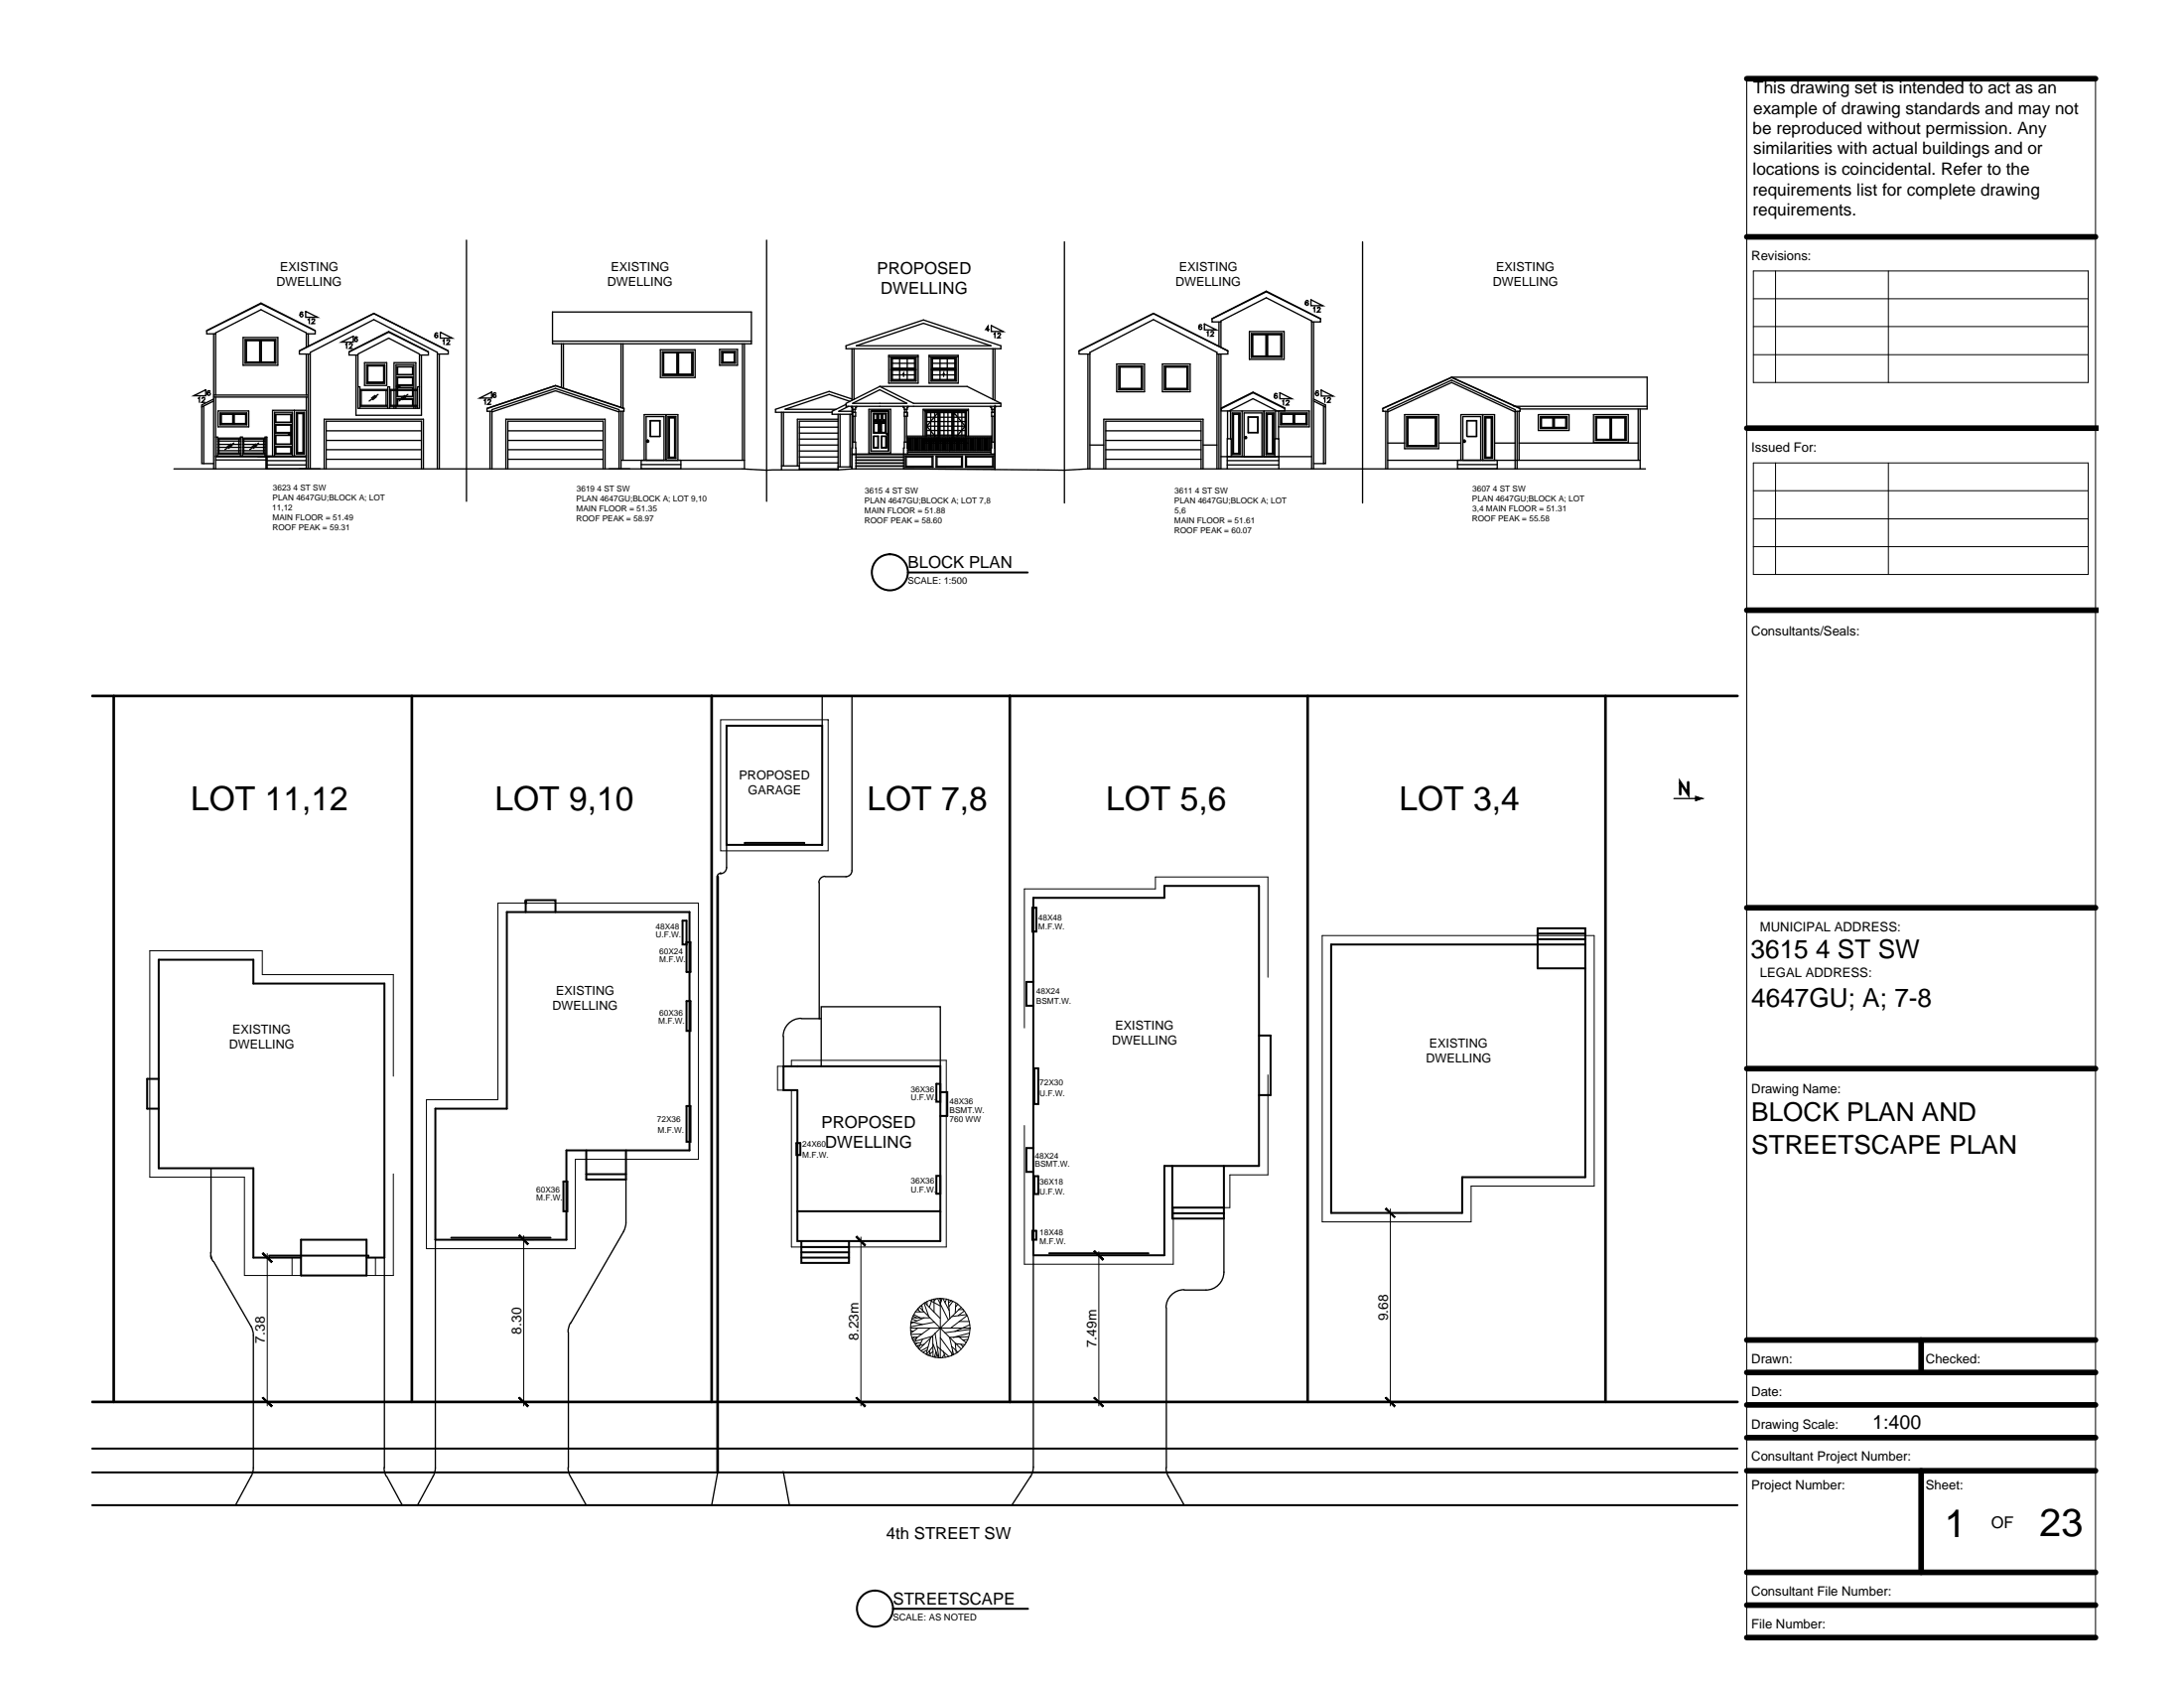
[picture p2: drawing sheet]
<svg xmlns="http://www.w3.org/2000/svg" width="279mm" height="216mm" viewBox="0 0 279 216" stroke-linecap="round" stroke-linejoin="round" font-family="sans-serif">
<!-- layer: Hatch Detail -->
<g fill="none" stroke="#000" stroke-width=".17">
<path d="M38.7 40l-.1-.1a.3 .3 0 0 0-.2 .3 .3 .3 0 0 0 .3 .3 .2 .2 0 0 0 0-.3 .2 .2 0 0 0-.3 .1M39.1 39.8l1.5 .8h-1.5zM59.7 30.7v33.4M70.7 39.9h25.4v4.1h-25.4zM98.1 30.7v33.4M136.2 30.9v33.4M167.4 38.6l-.2-.2a.33 .33 0 0 0-.2 .3 .33 .33 0 0 0 .2 .4 .2 .2 0 0 0 .2-.2 .2 .2 0 0 0-.2-.2 .2 .2 0 0 0-.2 .1M167.7 38.3l1.5 .8h-1.5zM168 39.4l.2-.1v.6M168.6 39.4l.2-.1 .1 .2-.4 .4h.4M174.3 30.9v33.4M22.3 60h72.7l3.1 .1h9.1"/>
<path d="M24.8 50.6l1.5-.7v.7zM25.3 51l.2-.2v.7M25.8 52.1v7.2h1.5M25.9 51l.1-.2 .2 .1v.2l-.4 .4h.4M26.1 51.9v7.4M26.4 42.3l7-3.5 6.9 3.5M26.9 50.1l-.1-.1-.3 .1v.4h.3l.1-.1-.1-.2h-.1l-.2 .2M27.3 51l-1.5 .8v.3M27.3 42.7v17.3M27.3 51.3l-1.5 .8M27.3 50.8h12.1M27.3 50.5h12.1"/>
<path d="M27.6 42.7h-1.2v-.4l7-3.5 6.9 3.5v.4h-1.1M27.6 58.4h6.4M27.6 50.8v9.2M27.6 58.3h6.4M27.6 58.8h6.4M27.6 55.9h.2v2.4M27.8 56.8h3M27.8 57.9h3M27.8 58.1h3M27.8 56h3M27.8 56.4h3M27.8 57.2h3"/>
<path d="M27.8 57.6h3M27.8 56.2h3M27.9 52.6h3.9v2h-3.9zM28 56.2v1.7M28.1 52.8h3.5v1.5h-3.5zM28.3 52.9h1.5v1.3h-1.5zM29.5 56.8l-.4 .3M29.7 57l-.5 .3M29.8 53h-1.5v1.2h1.5M29.9 52.9h1.5v1.3h-1.5zM29.9 56.7l-1.1 .8M30.6 56.2v1.7"/>
<path d="M30.8 58.3v-2.4h.2v2.4M31 56.8h2.9M31 57.9h2.9M31 58.1h2.9M31 56h2.9M31 56.4h2.9M31 57.2h2.9M31 57.6h2.9M31 56.2h2.9M31.1 43.2h4.4v3.5h-4.4zM31.2 56.2v1.7M31.4 43.4h3.9v3.1h-3.9z"/>
<path d="M31.4 53h-1.4v1.2h1.4M31.5 43.5h1.8v2.8h-1.8zM31.5 43.5v2.8h1.7v-2.8M32.7 56.8l-.5 .3M32.9 57l-.5 .3M33.1 56.7l-1.2 .8M33.4 43.5h1.8v2.8h-1.8zM33.4 43.5v2.8h1.7v-2.8M33.7 56.2v1.7M33.9 58.3v-2.4h.2v4.1M34 55.9v4.1M34.1 58.4h5.1v1.6h-5.1z"/>
<path d="M34.1 58.9h5.1M34.1 59.5h5.1M34.1 58.3h5.1M35.1 58.3v-5.6h2.3v5.6M35.2 53h2.1v1h-2.1zM35.2 54.3h2.1v1.1h-2.1zM35.2 55.7h2.1v1.1h-2.1zM35.2 57.1h2.1v1h-2.1zM35.3 53h1.9v1h-1.9zM35.3 54.4h1.9v.9h-1.9zM35.3 57.2h1.9v.8h-1.9zM35.3 55.7h1.9v1.1h-1.9z"/>
<path d="M37.3 55.5h-.4v.1h.4M37.7 52.5h-2.8v5.8M37.7 52.5v5.8M37.7 52.5h1.5M37.9 52.7h1v5.4h-1zM38 52.9h.8v5h-.8zM38 52.9h.8v5h-.8M38.3 44.9l9.5-4.8 9.5 4.8M39.2 44.4v-1.8l-5.8-3-5.8 3v7.9M39.2 45.3v5.2M39.2 50.8v9.2M39.4 40.9l.2-.1v.6"/>
<path d="M39.4 42.7v1.6M39.4 45.3v14.7M39.7 45.3h-1.4v-.4l9.5-4.8 9.5 4.8v.4h-1.3M39.7 60v-14.9l8.1-4.2 8.2 4.2v14.9M39.9 40.9v-.1h.3v.2l-.3 .4h.4M41.5 60v-6.4h12.7v6.4M41.7 60v-6.1h12.2v6.1M41.7 55.1h12.2M41.7 56.3h12.2M41.7 57.5h12.2M41.7 58.7h12.2M43.7 43.8l1.5-.8v.8z"/>
<path d="M44.2 44.1l.2-.2v.7M44.6 45l5.1-2.6 5.1 2.6M44.7 44.1l.1-.2 .3 .2-.4 .5h.4M45.5 45.4v7.7h8.4v-7.7M45.7 43.2l-.1-.1a.3 .3 0 0 0-.3 .3 .3 .3 0 0 0 .4 .3 .2 .2 0 0 0 0-.4 .2 .2 0 0 0-.3 .2M45.8 45.4h-1.2v-.4l5.1-2.5 5.1 2.5v.4h-1.1M45.8 45.3l3.9-2 4 2v6.9h-7.9zM45.8 49.5h.2v2.7M46 52h3.6M46 51.8h3.6M46 49.9h3.6M46 49.8h3.6"/>
<path d="M46.2 49.9v1.9M46.6 46.4h2.9v2.9h-2.9zM46.9 46.6h2.3v2.5h-2.3zM47 46.8h2.1v2.1h-2.1zM47.1 46.8h2v2.1h-2zM48 50.6l-.5 .3M48.2 50.7l-.5 .4M48.4 50.4l-1.2 .9M49.4 49.9v1.9M49.6 52.2v-2.7h.3v2.7M49.9 52h3.5M49.9 51.8h3.5"/>
<path d="M49.9 49.9h3.5M49.9 49.8h3.5M50 49.9v1.9M50.4 49.8v-3.4h2.8v3.4M50.4 49.9v1.9M50.4 52v.2M50.7 49.8v-3.2h2.2v3.2M50.7 49.9v1.9M50.7 52v.2M50.8 49.4h.4v.1h-.4M50.8 46.9h2v1h-2zM50.8 48.2h2v1.1h-2z"/>
<path d="M50.8 49.8v-.2h2v.2M50.8 49.9v.8h2v-.8M50.8 51.8v-.8h2v.8M50.9 48.3h1.9v.9h-1.9zM50.9 46.9h1.9v1h-1.9zM50.9 49.8v-.2h1.9v.2M50.9 49.9v.8h1.9v-.8M50.9 51.8v-.7h1.9v.7M51.8 50.6l-.5 .3M52 50.7l-.5 .4M52.2 50.4l-1.2 .9M52.9 49.9v1.9"/>
<path d="M52.9 52v.2M53.2 49.9v2.3M53.7 49.5h-.3v2.7M56 42.7l-.1-.1a.36 .36 0 0 0-.1 .6 .19 .19 0 0 0 .2-.2 .19 .19 0 0 0-.1-.2 .19 .19 0 0 0-.2 .2M56.2 45.3v14.7M56.3 42.5l1.6 .8h-1.6zM56.7 43.6l.1-.1v.6M57.2 43.6v-.1h.3v.1l-.4 .5h.5M61.4 50.9l1.5-.7v.7zM61.9 51.2l.2-.1v.6M62.3 52.2l8.8-2.9 8.7 2.9v.4h-.6v-.2l-8.1-2.7-8.2 2.7v.2h-.6zM62.3 52.3l8.8-3 8.7 3"/>
<path d="M62.4 51.3a.18 .18 0 0 1 .3-.2 .18 .18 0 0 1 0 .3l-.3 .3h.4M62.7 52.6v7.4M62.9 60v-7.3l8.2-2.7 8.1 2.7v7.3M63.4 50.3l-.1-.1a.3 .3 0 0 0-.2 .3 .3 .3 0 0 0 .2 .3l.1-.1v-.2h-.3v.2M64.7 60v-6.4h12.7v6.4M65 60v-6.1h12.2v6.1M65 55.1h12.2M65 56.3h12.2M65 57.5h12.2M65 58.7h12.2M70.7 43.6h25.4M71.8 44v5.6"/>
<path d="M72.1 44v5.6M79.4 44v8.1M79.4 52.6v7.4M79.4 58.9h15.8M79.7 44v8.2M79.7 52.6v6.3M82 58.9v1.1h5.1v-1.1M82 59.4h5.1M82.4 58.9v-5.9h4.3v5.9M82.7 58.9v-5.6h2.2v5.6M83.2 53.8h1.2v2h-1.2zM83.2 55.8v-2h1.2v2"/>
<path d="M84.5 44.7h4.4v3.6h-4.4zM84.7 45h4v3h-4zM84.9 45.1h1.7v2.8h-1.7zM84.9 45.1v2.8h1.7v-2.8M85.2 53v5.9M85.5 53.3h1v5.3h-1zM85.6 53.4h.7v5.1h-.7zM85.6 58.5v-5h.7v5M86.8 45.1h1.7v2.8h-1.7zM86.8 45.1v2.8h1.7v-2.8M92.1 44.7h2.2v2h-2.2zM92.3 44.9h1.8v1.6h-1.8z"/>
<path d="M92.4 45.1h1.6v1.2h-1.6zM92.5 45.1h1.4v1.2h-1.4zM95 44v14.9M95.2 44v16M100 59.6h2.3M100 52.7v7.4M100.2 52.7v6.9M102.3 60h4.9M102.3 56.9h4.9M102.3 55.4h4.9M102.3 56.2h4.9M102.3 54.6h4.9"/>
<path d="M102.3 57.7h4.9M102.3 58.4h4.9M102.3 59.2h4.9M107.2 53.9h-4.9v6.2M107.2 53.6h-5.2v6M107.2 53v7.1M107.2 59.7h1.8M107.5 53v6.7M108.2 51.6l4.4-2.2h11.1l4.3 2.2v.4h-19.8zM108.2 44.2l9.9-3.3 9.9 3.3v.4h-19.8zM108.2 51.7l-1.7 .9v.4h2.5M108.6 52l-1.3 .6h1.7"/>
<path d="M108.7 51.3l-2.6-.9-5.7 2h6.6M108.7 53v6.7M109 52v8M109 60h18.3M109 58.2h18.3M109 51l-2.9-.9-6.9 2.3v.3h7.3M109 58.1h18.3M109 57.3h.1v-.8h.4v1.6M109 60l-1.8 .1M109 44.6v6.6M109.1 52.7h.4v.5h-.4zM109.1 51.6l3.5-1.7 3.4 1.7z"/>
<path d="M109.1 52.4v.3M109.1 53.2v3.3M109.2 44.6v6.5M109.4 52.4v.3M109.4 53.2v3.3M109.5 58.9h6.1M109.5 58.5h6.1M109.5 58.8h6.1M109.5 58.4h6.1M109.5 59.2h6.1M109.5 59.6h6.1M109.5 58.2v1.8"/>
<path d="M109.5 59.3h6.1M109.5 44.2l8.6-2.9 8.7 2.9zM109.6 52l-.1 .1v.3h-.4v-.3h-.1M111.2 52.4h2.7v5.5h-2.7zM111.4 52.5h2.3M111.4 57.7v-5.1h2.3v5.1v-5.1h-2.3v5.1h2.3M111.7 52.9h1.7v2.5h-1.7zM111.7 55.8h.7v1.5h-.7zM111.8 55.8h.5v1.4h-.5zM111.8 52.9h.4v1h-.2v-.2h.2h-.4h.2v.2h-.2zM112.2 52.9h.5v1.4h-.3v-1.4v1h-.2zM112.4 54.3h.3v.6h-.3z"/>
<path d="M112.4 54.1h.3zM112.4 53.7h.3zM112.6 53.7v.4v-.4M112.6 49.4l4.3 2.2h11.1M112.6 54.1v.2M112.6 54.3v.6M112.6 55v.3M112.8 53.9h.5v-1h-.5v2.4h.5h-1.5h.9v-.3h-.3v.3v-1.3h-.2v.1h.2h-.6h.4v-.1h-.4v1.3M112.8 54.1h.5zM112.8 54h.5v1.3v-2.4h-1.5v2.4M112.8 55.8h.5v1.4h-.5zM112.9 53.7h.4z"/>
<path d="M112.9 52.9v1zM112.9 54v.1M113.1 53.7v.2v-.2M113.4 57.3v-1.5v1.5M113.4 55.8h-.6v1.5h.6M113.5 55.6h.1M113.7 45.5h3.8v3.5h-3.8zM113.7 45.6h3.8M113.9 45.7h3.3v3.1h-3.3zM113.9 47.3h3.3M114.1 45.8h3v1.3h-3zM114.1 47.3v1.3h3v-1.3"/>
<path d="M114.2 46.5h2.8M114.2 47.9h2.8M114.2 45.9h2.8v1.2h-2.8zM114.2 47.4h2.8v1.1h-2.8zM115.1 45.9v1.2M115.1 47.4v1.1M115.5 47.9l.1-.2v.5M115.6 52v.1h.1v.3h.4v-.3l.1-.1M115.6 47.7v.2M115.7 52.7h.4v.5h-.4zM115.7 52.4v.3M115.7 53.2v3.3"/>
<path d="M115.8 58.3h3.6v1.5h-3.6zM115.9 58.4h3.3v1.2h-3.3zM116 55.8h10.9M116 56h10.9M116 52.4v.3M116 53.2v3.3M116.1 56.5h-.4v.8h-.1v2.7l20.6 .1 3-.1M116.1 56v2.1M116.1 45.9v1.2M116.1 47.4v1.1M116.1 57.6h10.7M116.1 57.9h10.7"/>
<path d="M116.1 56v1.6M116.3 56v1.6M116.4 56v1.6M116.5 56v1.6M116.6 56v1.6M116.7 56v1.6M116.8 56v1.6M117 56v1.6M117.2 56v1.6M117.3 56v1.6M117.4 56v1.6M117.5 56v1.6"/>
<path d="M117.6 56v1.6M117.7 56v1.6M117.8 56v1.6M117.9 56v1.6M118.1 56v1.6M118.1 55.8v-3.4h5.8v3.4M118.2 56.7h.1M118.2 56v1.6M118.2 52.5h5.6M118.3 56v1.6M118.3 55.8v-3.2h5.3v3.2M118.4 56.4h.1"/>
<path d="M118.4 56.7h.1M118.4 56v1.6M118.5 55.8v-3.1h1.5v3.1M118.5 56v.3M118.5 56v1.6M118.6 53.4h1.4M118.6 55.7h1.4M118.6 55.1h1.4M118.6 54.5h1.4M118.6 53.9h1.4M118.6 56.4h.1M118.6 56.7h.1"/>
<path d="M118.6 56v1.6M118.6 56.3h.1M118.6 56.2h.1M118.7 56v1.6M118.8 56.4h.1M118.8 56.7h.1M118.8 56v1.6M118.8 56.3h.1M118.8 56.2h.1M118.9 45.5h3.7v3.5h-3.7zM118.9 45.6h3.7M118.9 56v1.6"/>
<path d="M119.1 56.4h.1M119.1 56.7h.1M119.1 52.8v3M119.1 56v1.6M119.1 56.3h.1M119.1 56.2h.1M119.1 45.7h3.2v3.1h-3.2zM119.1 47.3h3.2M119.2 56v1.6M119.2 45.8h3v1.3h-3zM119.2 47.3v1.3h3v-1.3M119.3 46.5h2.9"/>
<path d="M119.3 56.4h.1M119.3 47.9h2.9M119.3 56.7h.1M119.3 45.9h2.9v1.2h-2.9zM119.3 47.4h2.9v1.1h-2.9zM119.3 56v1.6M119.3 56.3h.1M119.3 56.2h.1M119.4 56v1.6M119.5 56.4h.1M119.5 56.7h.1M119.5 56v1.6"/>
<path d="M119.5 56.3h.1M119.5 56.2h.1M119.6 52.8v3M119.6 56v.2M119.6 56v1.6M119.7 56.4h.1M119.7 56.7h.1M119.7 56v1.6M119.7 56.3h.1M119.7 56.2h.1M119.7 58.3h3.4v1.5h-3.4zM119.8 56v1.6"/>
<path d="M119.9 58.4h3.1v1.2h-3.1zM120 56.4h.1M120 56.7h.1M120 56v1.6M120 56.2h.1M120 52.8h-1.4v3M120 52.8l-1.4 1.7 1 1.3M120 52.8v3M120 56v.2M120 56v.3M120.1 56v1.6M120.2 55.8v-3.1h1.6v3.1"/>
<path d="M120.2 56.4h.1M120.2 56.7h.1M120.2 56v1.6M120.2 56.3h.1M120.3 53.4h1.5M120.3 55.7h1.5M120.3 55.1h1.5M120.3 45.9v1.2M120.3 47.4v1.1M120.3 55.8v-3h1.5v3M120.3 56v.2M120.3 54.5h1.5"/>
<path d="M120.3 53.9h1.5M120.3 56v1.6M120.4 56.4h.1M120.4 56.7h.1M120.4 56v1.6M120.4 56.3h.1M120.4 56.2h.1M120.5 56v1.6M120.6 56.4h.1M120.6 56.7h.1M120.6 56v1.6M120.6 56.3h.1"/>
<path d="M120.6 56.2h.1M120.7 47.9v-.2v.5M120.7 56v1.6M120.7 47.7l.1 .2M120.8 52.8v3M120.8 56.4h.2M120.8 56.7h.2M120.8 56v1.6M120.8 56.3h.2M120.8 56.2h.2M121 56v1.6M121.1 56.4h.1"/>
<path d="M121.1 56.7h.1M121.1 56v1.6M121.1 56.3h.1M121.1 56.2h.1M121.2 45.9v1.2M121.2 47.4v1.1M121.2 56v1.6M121.3 56.4h.1M121.3 56.7h.1M121.3 52.8v3M121.3 56v1.6M121.3 56.3h.1"/>
<path d="M121.3 56.2h.1M121.4 56v1.6M121.5 56.4h.1M121.5 56.7h.1M121.5 56v1.6M121.5 56.3h.1M121.5 56.2h.1M121.6 56v1.6M121.7 56.4h.2M121.7 56.7h.2M121.7 56v1.6M121.8 56l-.1 .2"/>
<path d="M121.8 56v.3h-.1M121.9 56v1.6M121.9 55.8v-3.1h1.6v3.1M121.9 56.4h.2M121.9 56.7h.2M121.9 56.3h.2M122 55.8v-3l1.5 1.7-1.1 1.3M122 53.4h1.5M122 55.7h1.5M122 55.1h1.5M122 54.5h1.5M122 53.9h1.5"/>
<path d="M122 56.2h.1M122 52.8h1.5v3M122 56v.2M122.1 56v1.6M122.1 56.2h-.1M122.2 56.4h.1M122.2 56.7h.1M122.2 56v1.6M122.2 56.3h.1M122.2 56.2h.1M122.2 56h.1M122.3 56v1.6"/>
<path d="M122.4 56.4h.1M122.4 56.7h.1M122.4 56v1.6M122.4 56.3h.1M122.4 56.2h.1M122.5 56v1.6M122.5 52.8v3M122.5 56v.2M122.6 56.4h.2M122.6 56.7h.2M122.6 56v1.6M122.6 56.3h.2"/>
<path d="M122.6 56.2h.2M122.8 56v1.6M122.8 56.4h.2M122.8 56.7h.2M122.8 56.3h.2M122.8 56.2h.2M123 56v1.6M123 56.4h.2M123 56.7h.2M123 52.8v3M123 56.3h.2M123 56.2h.2"/>
<path d="M123.2 56v1.6M123.3 56.4h.1M123.3 56.7h.1M123.3 56v1.6M123.3 56.3h.1M123.3 56.2h.1M123.4 56v1.6M123.5 56.3h.1M123.5 58.3h3.6v1.5h-3.6zM123.5 56.4h.1M123.5 56.7h.1M123.5 56v1.6"/>
<path d="M123.6 58.4h3.4v1.2h-3.4zM123.6 56v1.6M123.7 56.7h.2M123.7 56v1.6M123.9 56v1.6M124.1 56v1.6M124.3 56v1.6M124.4 56v1.6M124.5 56v1.6M124.6 56v1.6M124.7 56v1.6M124.8 56v1.6"/>
<path d="M125 56v1.6M125.2 56v1.6M125.3 56v1.6M125.4 56v1.6M125.5 56v1.6M125.6 56v1.6M125.7 56v1.6M125.8 56v1.6M125.9 56v1.6M126.1 56v1.6M126.2 56v1.6M126.3 56v1.6"/>
<path d="M126.4 56v1.6M126.5 56v1.6M126.6 42.1h-.5l.3-.4v.7M126.6 56v1.6M126.7 52l.1 .1h.1v.3h.3l.1-.3M126.7 56v1.6M126.8 41.6l1.5 .8h-1.5zM126.8 56v1.3M126.9 52.7h.3v.5h-.3zM126.9 52.4v.3M126.9 53.2v3.3M127 44.6v6.5"/>
<path d="M127.2 42.7l.1-.1v.6M127.2 52.4v.3M127.2 53.2v3.3M127.3 44.6v6.6M127.3 51.8v8.3M127.3 57.3l-.1-.8h-.3l-.1 1.6M127.4 52l-.1 .1M127.7 42.7l.2-.1 .1 .2-.4 .4h.4M138 44.9l9.6-4.8 9.5 4.8M139.2 60h71.3M139.2 45.3v14.7M139.4 45.3h-1.4v-.4l9.6-4.8 9.5 4.8v.4h-1.4"/>
<path d="M139.4 56.9h1.8M139.4 60v-14.9l8.2-4.2 8.1 4.2v14.9M141.2 60v-6.4h12.7v6.4M141.5 60v-6.1h12.2v6.1M141.5 55.1h12.2M141.5 56.3h12.2M141.5 57.5h12.2M141.5 58.7h12.2M142.9 46.6h3.5v3.5h-3.5zM143.1 46.8h3.1v3.1h-3.1zM143.2 46.9h2.8h-2.7v2.8h2.7v-2.8v2.8h-2.8zM148.7 46.6h3.6v3.5h-3.6z"/>
<path d="M149 46.8h3v3.1h-3zM149.1 46.9h2.8h-2.8v2.8h2.8v-2.8v2.8h-2.8zM153.7 41.6l-.1-.1a.33 .33 0 0 0-.2 .3 .33 .33 0 0 0 .2 .3h.1v-.2l-.3-.1v.1M153.9 56.9h1.8M154.1 41.4l1.5 .8h-1.5zM154.4 42.5l.1-.1v.6M154.9 42.5l.1-.1 .3 .1-.4 .5h.4M155.1 40.8l6.9-3.6 6.9 3.6M155.9 41.2v3.1M155.9 45.3v14.7M156.2 41.2h-1.1v-.4l6.9-3.5 6.9 3.5v.4h-1.1M156.2 44.4v-3.4l5.8-2.9 5.8 2.9v19"/>
<path d="M156.2 45.3v14.7M156.2 58.4h11.6M156.2 52.2l4.1-2 4.1 2v.4h-8.2zM156.2 52.3l4.1-2.1 4.1 2.1M157 58.9h6.6M157 59.5h6.6M157 52.6v3.5M157.2 52.6l3.1-1.6 3.1 1.6M157.4 52.6v3.5M157.5 58.4v-2.3h-.5v3.9M157.6 52.8h1.1v5.4h-1.1zM157.8 52.9h.7v5.1h-.7z"/>
<path d="M157.8 53h.7v5h-.7zM158.9 52.6v5.8M159.2 58.4v-5.6h2.2v5.6M159.7 53.3h1.2v2.1h-1.2zM159.7 53.4h1.2v1.9h-1.2zM159.8 42.4h4.5v3.6h-4.5zM160.1 42.7h3.9v3h-3.9zM160.2 42.8h1.8v2.8h-1.8zM160.3 42.8v2.7h1.7v-2.7M161.7 52.6v5.8M162 52.8h1v5.4h-1zM162.1 52.9h.7v5.1h-.7z"/>
<path d="M162.1 42.8h1.8v2.8h-1.8zM162.1 53h.7v5h-.7zM162.2 42.8v2.7h1.7v-2.7M163.1 58.4v-2.3h.5v3.9M163.2 52.6v3.5M163.4 50.4a.31 .31 0 0 0-.4 .2 .31 .31 0 0 0 .2 .4 .2 .2 0 0 0 .2-.2 .2 .2 0 0 0-.2-.2 .2 .2 0 0 0-.2 .1M163.6 54.6h3.9v-2h-3.9v3.5M163.7 50.2l1.6 .8h-1.6zM163.8 52.8h3.4v1.5h-3.4zM163.9 52.9h1.6v1.3h-1.6zM163.9 53h1.5v1.2h-1.5M164.1 51.3l.1-.1v.6"/>
<path d="M164.5 51.3l.1-.1 .3 .1-.4 .5h.4M165.6 52.9h1.5v1.3h-1.5zM165.6 53h1.5v1.2h-1.5M168 51l1.6 .8v.3M168 41.2v18.8M168 51.3l1.6 .8M168.7 50.1l-.1-.1a.3 .3 0 0 0-.3 .3 .3 .3 0 0 0 .3 .3l.1-.2a.19 .19 0 0 0-.2-.2 .19 .19 0 0 0-.2 .2M169 49.9l1.5 .8h-1.5zM169.3 51.9v7.4M169.4 51l.1-.1v.6M169.6 52.1v7.2h-1.6M169.8 51l.1-.1 .3 .1-.4 .5h.4"/>
<path d="M176.9 52.2l8.8-4 8.8 4v.4h-.7v-.2l-8.1-3.8-8.2 3.8v.2h-.6zM176.9 52.3l8.8-4 8.8 4M177.3 52.6v7.4M177.5 58.9h32.3M177.5 60v-7.3l8.2-3.8 8.1 3.8v7.3M177.5 56.7h2.2M179.7 53h4.4v4.4h-4.4zM179.9 53.3h3.9v3.8h-3.9zM180.1 53.4h3.6v3.6v-3.5h-3.6v3.5h3.6h-3.6zM184.1 56.7h2.8M185.7 48.2h25v4.1h-16.2M186.5 58.9v1.1h5v-1.1"/>
<path d="M186.5 59.4h5M186.9 58.9v-5.9h4.3v5.9M187.1 58.9v-5.6h2.3v5.6M187.6 53.8h1.3v2h-1.3h1.3v-2h-1.3v2zM189.7 53v5.9M189.9 53.3h1.1v5.3h-1.1zM190.1 53.4h.7v5.1h-.7h.7v-5h-.7v5zM191.2 56.7h2.6M193.7 52h17M194.1 52.6v7.4M194.3 52.6v6.3M194.3 56.7h15.3"/>
<path d="M196.8 53h3.9v2.1h-3.9zM197 53.3h3.5v1.5h-3.5zM197.2 53.4h1.5v1.3h-1.5h1.5v-1.2h-1.5v1.2zM198.8 53.4h1.5v1.3h-1.5h1.5v-1.2h-1.5v1.2zM203.9 53h4.4v3.6h-4.4zM204.1 53.3h4v3h-4zM204.2 53.4h1.8v2.8h-1.8h1.8v-2.7h-1.8v2.7zM206.1 53.4h1.8v2.8h-1.8h1.8v-2.7h-1.8v2.7zM209.6 52.3v6.6M209.8 52.3v7.7"/>
<circle cx="37.3" cy="55.5" r=".06"/>
<circle cx="50.8" cy="49.4" r=".06"/>
<circle cx="82.9" cy="56.4" r=".06"/>
<circle cx="82.9" cy="56.4" r=".15"/>
<circle cx="113.5" cy="55.5" r=".11"/>
<circle cx="159.3" cy="56" r=".06"/>
<circle cx="159.3" cy="56" r=".15"/>
<circle cx="187.3" cy="56.4" r=".06"/>
<circle cx="187.3" cy="56.4" r=".15"/>
</g>
<!-- layer: Text Titles -->
<g fill="none" stroke="#000" stroke-width=".25">
<path d="M116.1 73.2h15.4M114.2 205.8h17.3"/>
<circle cx="113.8" cy="73.2" r="2.31"/>
<circle cx="111.9" cy="205.7" r="2.31"/>
</g>
<!-- layer: Property Lines -->
<path d="M11.8 89h210.5M14.5 89v90.3M52.7 89v90.3M91 89v90.3M129.2 89v90.3M167.3 89v90.3M205.4 89v90.3M91.8 112.1v76.1M11.8 179.3h210.5" fill="none" stroke="#000" stroke-width=".34"/>
<path d="M100.2 139.4v48.8" fill="none" stroke="#fff" stroke-width=".25"/>
<!-- layer: 0 -->
<g fill="none" stroke="#000" stroke-width=".17">
<path d="M105.2 89v3.8M109 89v22.4M92.2 111.7l-.4 .2v.2M92.2 111.7h.1M92.9 111a.78 .78 0 0 1-.7 .7M92.9 108.1v2.9M95.3 107.8v.3M102.9 107.8v.3M104.8 112.9v17.4M105.5 112.1a.78 .78 0 0 0-.7 .8M105.6 112.1h2.6M109 111.3a.78 .78 0 0 1-.8 .8"/>
<path d="M214.2 102.1h2.7M216.9 101.9l.8 .2-.8 .3zM100.2 132.6v3.8M102.5 130.2a2.31 2.31 0 0 0-2.3 2.4M102.5 130.3h2.6M105.1 136.4v-7.6h15.2v7.6M27 149.4v10.8M55.7 158.6v29.1M79.8 157.5l-6.8 11.7M80.1 156.3l-.1 .6-.2 .6M80.1 150.9v5.5M156.6 155.9v6.8"/>
<path d="M27 160.6l.1 .4M27 160.2v.6l.3 .5M27.3 161.4l4.8 8.3M32.1 169.6l.2 .6 .1 .6M32.4 170.8v16.9M34.4 160.6v.3M47.1 160.6v.3M49.2 160.9v26.8M72.7 170.4v17.3M73 169.2l-.2 .6-.1 .6M132.2 160.6v27a2.31 2.31 0 0 1-.4 1.3l-2.4 3.6M149.2 167.3v20.4"/>
<path d="M151.5 165a2.31 2.31 0 0 0-2.3 2.3M151.5 165h2.8M156.6 162.7a2.31 2.31 0 0 1-2.3 2.3M32.1 188.8l-2 3.7M32.4 187.7l-.1 .6-.2 .5M49.1 187.7l.1 .6 .2 .5M49.5 188.8l2 3.7M55.4 188.8l-2 3.7M55.7 187.7l-.1 .6-.2 .5M72.7 187.7v.6l.3 .5M73 188.8l2 3.7M91.8 188.2v.2"/>
<path d="M91.8 188.4l-.8 4.1M100.2 188.2v.2M100.2 188.4l.8 4.1M149.2 187.7v.6l.3 .5M149.5 188.8l2 3.7"/>
</g>
<!-- layer: Miscellaneous -->
<g fill="none" stroke="#000" stroke-width=".25">
<path d="M92.9 92.8h12.3v15.3h-12.3zM64.8 116.7h23.4v30.4h-15.7v11.5h-16.8v-16.8h9.1zM67.3 115.6v-.5v1.6M67.3 115.1h3.8v1.6M95.3 107.8h7.6M132.2 114.8h16.8v-1.5h12.1v35.8h-12.1v11.5h-16.8zM196.7 118.7h6.1v5.2h-6.1zM196.7 119.4h6.1M20.3 138h-1.5v3.8h1.5M100.2 136.4h20.1v18.5h-18.3v-15.5h-1.8zM161.1 132.4h1.4v7.7h-1.4M196.7 120.1h6.1"/>
<path d="M202.8 120.8h-32.5v34.3h16.8v-4.5h15.7v-26.7M38.5 158.6h8.4v4.5h-8.4zM57.7 158.3h12.7M75 150.2h5.1M75 147.1v3.8h5.1v-3.8M102 154.9v3.8h18.3v-3.8M102.5 158.7v2.8h6.1v-2.8M102.5 159.5h6.1M150 149.1v6.8h6.6v-6.8M150 154.5h6.6M150 155.2h6.6M34.4 160.6h12.7"/>
<path d="M38.5 160.9h-6.1v-11.5h-12.1v-26.6h12.1v3h16.8v35.1h-2.3M102.5 160.9h6.1M102.5 160.2h6.1M134.2 160.3h12.7"/>
</g>
<!-- layer: Hidden -->
<path d="M92.2 92.1h13.7v16.7h-13.7zM63.7 115.5h25.7v32.8h-15.8v11.4h-19v-19h9.1zM169.1 119.7h34.8v32h-15.7v4.6h-19.1zM50.3 137.7v-13h-16.7v-3.1h-14.4v29h12.1v12.5h19v-13M100.2 136.4h-.7v3h.7M101.2 136.4v-.8h19.9v23.9h-19.9v-20.1M162.2 125v-12.8h-14.4v1.5h-16.8v17.8M162.2 137.5v12.8h-4.9v4.2h-7.2v7.2h-19.1v-17.7M37.4 160.9v2.2M48 160.9v2.2" fill="none" stroke="#000" stroke-width=".13"/>
<!-- layer: Foundation -->
<path d="M11.8 185.3h210.5M11.8 188.3h210.5M11.8 192.5h210.5" fill="none" stroke="#000" stroke-width=".25"/>
<!-- layer: Windows Doors -->
<g fill="none" stroke="#000" stroke-width=".13">
<path d="M66.5 158.6h1.8M67 158.1v21.7M109 158.7h1.6M110.1 158.2v21.6M177.4 155.1h2.6M177.9 154.6v25.2M33.7 179.3h1.4M33.7 160.9h1.4M34.2 160.3v19.5M66.5 179.3h1.8M109 179.3h1.6M140.6 160.1v19.7"/>
<path d="M140.9 160.6h.1M140.9 179.3h.1M177.4 179.3h2.6"/>
</g>
<!-- layer: 0 -->
<g fill="#000" stroke="#000" stroke-width=".13">
<path d="M216.9 101.9l.8 .2h-.8zM216.9 102.1v.3l.8-.3z"/>
<path d="M66.4 158.1l1.1 1.1 .1-.1zM66.4 158.1l.1-.2 1.1 1.2z"/>
<path d="M109.5 158.2l1.1 1.2 .1-.2zM109.5 158.2l.1-.1 1.1 1.1z"/>
<path d="M177.2 154.6l1.2 1.1 .1-.1zM177.4 154.5l1.1 1.1-1.3-1z"/>
<path d="M33.6 178.8l1.2 1-1.1-1.1zM33.6 178.8l1.2 1-.1 .1z"/>
<path d="M33.6 160.3l1.1 1.2 .1-.1zM33.7 160.2l1.1 1.2-1.2-1.1z"/>
<path d="M66.4 178.8l1.2 1-1.1-1.1zM66.4 178.8l1.2 1-.1 .1z"/>
<path d="M109.5 178.8l1.2 1-1.1-1.1zM109.5 178.8l1.2 1-.1 .1z"/>
<path d="M139.9 178.8l1.3 1-1.1-1.1zM139.9 178.8l1.3 1-.2 .1z"/>
<path d="M139.9 160l1.1 1.2 .2-.1zM139.9 160h.2l1.1 1.1z"/>
<path d="M177.2 178.8l1.3 1-1.1-1.1zM177.2 178.8l1.3 1-.1 .1z"/>
</g>
<!-- layer: Room Label -->
<path d="M216 100.1v1.5l-1-1.5v1.5" fill="none" stroke="#000" stroke-width=".34"/>
<!-- layer: Windows Doors -->
<g fill="none" stroke="#000" stroke-width=".25">
<path d="M87.3 117.8h.5v3h-.5zM132.1 116.1h.5v3.1h-.5zM87.8 128h.5v3.9h-.5zM87.8 120.5h.5v3.8h-.5zM119.8 138.6h.5v2.3h-.5zM120.3 139.7h.9v3h-.9M132.2 125.6h-.9v3h.9M132.3 136.6h.5v4.6h-.5zM72.1 151.1h.5v3.8h-.5zM87.8 141.5h.5v4.5h-.5zM101.9 146.2h.5v1.5h-.5zM119.8 150.4h.5v2.3h-.5z"/>
<path d="M132.1 157.4h.5v1.2h-.5zM132.2 146.8h-.9v3.1h.9M132.3 150.4h.5v2.3h-.5z"/>
</g>
<!-- layer: A1-HIDDEN -->
<g fill="none" stroke="#000" stroke-width=".13">
<path d="M116.5 169.9h7.6M116.5 170.2l.3 .1M116.6 169.1l1.4 .3M116.7 168.7l.6 .2M116.7 168.6h2.2M116.8 168.3l.4 .3M116.9 168.1l.8 .5M117 171l-.3 .3M117.1 167.8h1.1M117.3 171.1l-.2 .5M117.3 171.8l-.2 .2M117.4 167.5l.3 .3"/>
<path d="M117.4 171l-.7 .1M117.4 169.9l-.9 .6M117.5 167.3v.3M117.5 172.1l-.2 .1M117.6 167.2l5.4 5.3M117.7 167l.3 .1M117.8 171.7l-.8 .1M117.9 166.9l.2 .7M118 170.6l-1.4 .1M118 171.3l-.5 1.2M118.2 171.9l-1 .3M118.2 168.6l-1.7 .7"/>
<path d="M118.2 166.7l.6 1.7M118.3 166.6l2 2M118.6 172.7l-.5 .3M118.6 166.4v.5M118.7 172.3l-.9 .5M118.9 172.7l.1 .7M118.9 166.3l1.4 .7M119 169.9l-2.2 1.5M119 171.2l-.5 2M119.2 170.9l-2.3 .7M119.2 166.2l-.3 1M119.3 170.8l.1 2.8"/>
<path d="M119.4 172.2l-.9 1.1M119.4 172.9l-.7 .4M119.4 171.9l.6 1.7M119.5 166.1v1.7M119.5 169.1l-3 .6M119.6 170.5l.5 3.2M119.7 172.9l-.2 .7M119.8 166.1l-.3 .3M119.9 172.2l1.5 1.3M119.9 173.2l-.2 .4M120 166.1l1.3 2.7M120.2 166.1l.2 .3"/>
<path d="M120.3 171.1l1.6 2.2M120.3 166.1v7.6M120.5 166.1l-.2 .7M120.6 166.1l.8 1.5M120.7 172.8l.2 .8M120.8 173.3l-.3 .3M121.1 166.1l-.2 .5M121.3 166.2l.2 2.4M121.7 172.2l.8 .8M121.7 166.4l-.3 .2M121.9 172.7l-.2 .7M121.9 166.4l-.5 .7"/>
<path d="M122.2 171.8l.1 1.2M122.3 171.9l1.1 .1M122.3 166.7l-.1 1.2M122.5 166.8l-.3 .4M122.6 167.5h.7M122.7 171l.9 .7M122.7 169h1.3M122.9 171.9l.3 .4M123 167.2l-5.4 5.3M123.4 167.7l-.8 .6M123.7 168.1l-1.9 .3M123.7 168.3l-2.1 1.6"/>
<path d="M123.8 171.3l-.6 .1M123.9 171l-2.4 .1 .5 2.2M124 170.5l-2.1 .6M124.1 170l-3.2 .5M124.1 169.4l-1.9 .9"/>
<circle cx="120.3" cy="169.9" r="3.8"/>
</g>
<!-- layer: Tbk-lines -->
<g fill="none" stroke="#000" stroke-width=".72">
<path d="M223.5 10.1h44.6M223.5 30.3h44.6M223.5 54.8h44.9M223.5 78h44.9M223.5 116.1h44.6M223.5 136.7h44.6M223.5 171.4h44.6M223.5 175.5h44.6M223.5 179.7h44.6M245.8 171.4v4.1M223.5 188.1h44.6M223.5 183.9h44.6"/>
<path d="M245.8 188.1v13M223.5 209.5h44.6M223.5 205.3h44.6M223.5 201.1h44.6"/>
</g>
<!-- layer: Tbk-text -->
<path d="M224.3 34.7h42.9v14.2h-42.9zM224.3 38.2h42.9M227.1 34.7v14.2M241.6 34.7v14.2M224.3 59.2h42.9v14.3h-42.9zM224.3 45.4h42.9M224.3 41.8h42.9M227.1 59.2v14.3M241.6 59.2v14.3M224.3 69.9h42.9M224.3 66.4h42.9M224.3 62.8h42.9" fill="none" stroke="#000" stroke-width=".13"/>
<!-- layer: Electrical -->
<path d="M223.5 10.4h44.6v199.1h-44.6z" fill="none" stroke="#000" stroke-width=".13"/>
<g font-size="5">
<text x="248.8" y="196.5">1</text>
<text x="260.9" y="196.5">23</text>
</g>
<g font-size="4.3">
<text x="24.4" y="103.7">LOT 11,12</text>
<text x="63.3" y="103.7">LOT 9,10</text>
<text x="110.9" y="103.7">LOT 7,8</text>
<text x="141.5" y="103.7">LOT 5,6</text>
<text x="179" y="103.7">LOT 3,4</text>
</g>
<g font-size="3.3">
<text x="224" y="122.5">3615 4 ST SW</text>
<text x="224.1" y="128.7">4647GU; A; 7-8</text>
<text x="224.1" y="143.4">BLOCK PLAN AND</text>
<text x="224.1" y="147.5">STREETSCAPE PLAN</text>
</g>
<text font-size="2.5" x="239.6" y="182.7">1:400</text>
<g font-size="2.2">
<text x="224.3" y="11.9">This drawing set is intended to act as an</text>
<text x="224.2" y="17.1">be reproduced without permission. Any</text>
<text x="224.3" y="14.5">example of drawing standards and may not</text>
<text x="224.2" y="22.3">locations is coincidental. Refer to the</text>
<text x="224.3" y="19.7">similarities with actual buildings and or</text>
<text x="224.2" y="25">requirements list for complete drawing</text>
<text x="224.2" y="27.5">requirements.</text>
</g>
<g font-size="2.1">
<text x="112.2" y="35">PROPOSED</text>
<text x="112.7" y="37.6">DWELLING</text>
<text x="116.1" y="72.6">BLOCK PLAN</text>
<text x="105.1" y="144.2">PROPOSED</text>
<text x="105.6" y="146.8">DWELLING</text>
<text x="113.4" y="196.9">4th STREET SW</text>
<text x="254.7" y="195.5">OF</text>
<text x="114.2" y="205.2">STREETSCAPE</text>
</g>
<g font-size="1.7">
<text x="224.1" y="33.3">Revisions:</text>
<text x="224.1" y="57.8">Issued For:</text>
<text x="224.1" y="81.3">Consultants/Seals:</text>
<text x="225.2" y="119.1">MUNICIPAL ADDRESS:</text>
<text x="225.2" y="125">LEGAL ADDRESS:</text>
<text x="224.1" y="139.8">Drawing Name:</text>
<text x="33.9" y="171.8" transform="rotate(-90 33.9 171.8)">7.38</text>
<text x="66.7" y="170.6" transform="rotate(-90 66.7 170.6)">8.30</text>
<text x="109.8" y="171.4" transform="rotate(-90 109.8 171.4)">8.23m</text>
<text x="140.3" y="172.4" transform="rotate(-90 140.3 172.4)">7.49m</text>
<text x="177.6" y="168.9" transform="rotate(-90 177.6 168.9)">9.68</text>
<text x="224.1" y="178.5">Date:</text>
<text x="224.1" y="174.4">Drawn:</text>
<text x="246.4" y="174.4">Checked:</text>
<text x="224.1" y="182.7">Drawing Scale:</text>
<text x="224.1" y="190.5">Project Number:</text>
<text x="224.1" y="186.8">Consultant Project Number:</text>
<text x="246.4" y="190.5">Sheet:</text>
<text x="224.1" y="208.3">File Number:</text>
<text x="224.1" y="204.1">Consultant File Number:</text>
</g>
<g font-size="1.6">
<text x="35.8" y="34.6">EXISTING</text>
<text x="78.2" y="34.6">EXISTING</text>
<text x="150.9" y="34.6">EXISTING</text>
<text x="191.4" y="34.6">EXISTING</text>
<text x="35.4" y="36.6">DWELLING</text>
<text x="77.7" y="36.6">DWELLING</text>
<text x="150.4" y="36.6">DWELLING</text>
<text x="191" y="36.6">DWELLING</text>
<text x="94.6" y="99.6">PROPOSED</text>
<text x="95.7" y="101.6">GARAGE</text>
<text x="70.7" y="129.2">DWELLING</text>
<text x="71.1" y="127.2">EXISTING</text>
<text x="142.7" y="131.7">EXISTING</text>
<text x="29.3" y="134.1">DWELLING</text>
<text x="29.7" y="132.2">EXISTING</text>
<text x="142.3" y="133.6">DWELLING</text>
<text x="182.4" y="135.9">DWELLING</text>
<text x="182.9" y="133.9">EXISTING</text>
</g>
<g font-size="1.2">
<text x="116.1" y="74.7">SCALE: 1:500</text>
<text x="114.2" y="207.2">SCALE: AS NOTED</text>
</g>
<g font-size="1">
<text x="34.8" y="65.3">11,12</text>
<text x="34.9" y="64">PLAN 4647GU;BLOCK A; LOT</text>
<text x="34.9" y="62.8">3623 4 ST SW</text>
<text x="73.7" y="64.1">PLAN 4647GU;BLOCK A; LOT 9,10</text>
<text x="73.7" y="65.3">MAIN FLOOR = 51.35</text>
<text x="73.8" y="62.9">3619 4 ST SW</text>
<text x="110.6" y="64.4">PLAN 4647GU;BLOCK A; LOT 7,8</text>
<text x="110.6" y="65.6">MAIN FLOOR = 51.88</text>
<text x="110.6" y="63.1">3615 4 ST SW</text>
<text x="150.2" y="64.4">PLAN 4647GU;BLOCK A; LOT</text>
<text x="150.3" y="63.1">3611 4 ST SW</text>
<text x="150.3" y="65.6">5,6</text>
<text x="188.3" y="64.1">PLAN 4647GU;BLOCK A; LOT</text>
<text x="188.4" y="62.9">3607 4 ST SW</text>
<text x="188.4" y="65.3">3,4 MAIN FLOOR = 51.31</text>
<text x="34.9" y="66.5">MAIN FLOOR = 51.49</text>
<text x="34.9" y="67.8">ROOF PEAK = 59.31</text>
<text x="73.7" y="66.6">ROOF PEAK = 58.97</text>
<text x="110.6" y="66.9">ROOF PEAK = 58.60</text>
<text x="150.2" y="66.9">MAIN FLOOR = 51.61</text>
<text x="150.2" y="68.1">ROOF PEAK = 60.07</text>
<text x="188.3" y="66.6">ROOF PEAK = 55.58</text>
<text x="83.9" y="118.8">48X48</text>
<text x="83.9" y="119.9">U.F.W.</text>
<text x="132.8" y="117.7">48X48</text>
<text x="132.8" y="118.8">M.F.W.</text>
<text x="84.4" y="122.1">60X24</text>
<text x="84.4" y="123.1">M.F.W.</text>
<text x="84.2" y="131">M.F.W.</text>
<text x="84.4" y="129.9">60X36</text>
<text x="132.6" y="127.1">48X24</text>
<text x="132.6" y="128.4">BSMT.W.</text>
<text x="84.1" y="143.5">72X36</text>
<text x="116.5" y="139.7">36X36</text>
<text x="116.5" y="140.7">U.F.W.</text>
<text x="121.5" y="141.3">48X36</text>
<text x="121.5" y="142.4">BSMT.W.</text>
<text x="121.5" y="143.5">760 WW</text>
<text x="133" y="138.8">72X30</text>
<text x="133" y="140.2">U.F.W.</text>
<text x="84.1" y="144.9">M.F.W.</text>
<text x="102.6" y="146.7">24X60</text>
<text x="102.6" y="148.1">M.F.W.</text>
<text x="132.4" y="148.2">48X24</text>
<text x="132.4" y="149.3">BSMT.W.</text>
<text x="68.6" y="152.6">60X36</text>
<text x="68.6" y="153.6">M.F.W.</text>
<text x="116.5" y="151.4">36X36</text>
<text x="116.5" y="152.5">U.F.W.</text>
<text x="133" y="151.5">36X18</text>
<text x="133" y="152.7">U.F.W.</text>
<text x="133" y="157.9">18X48</text>
<text x="133" y="159.1">M.F.W.</text>
</g>
</svg>
